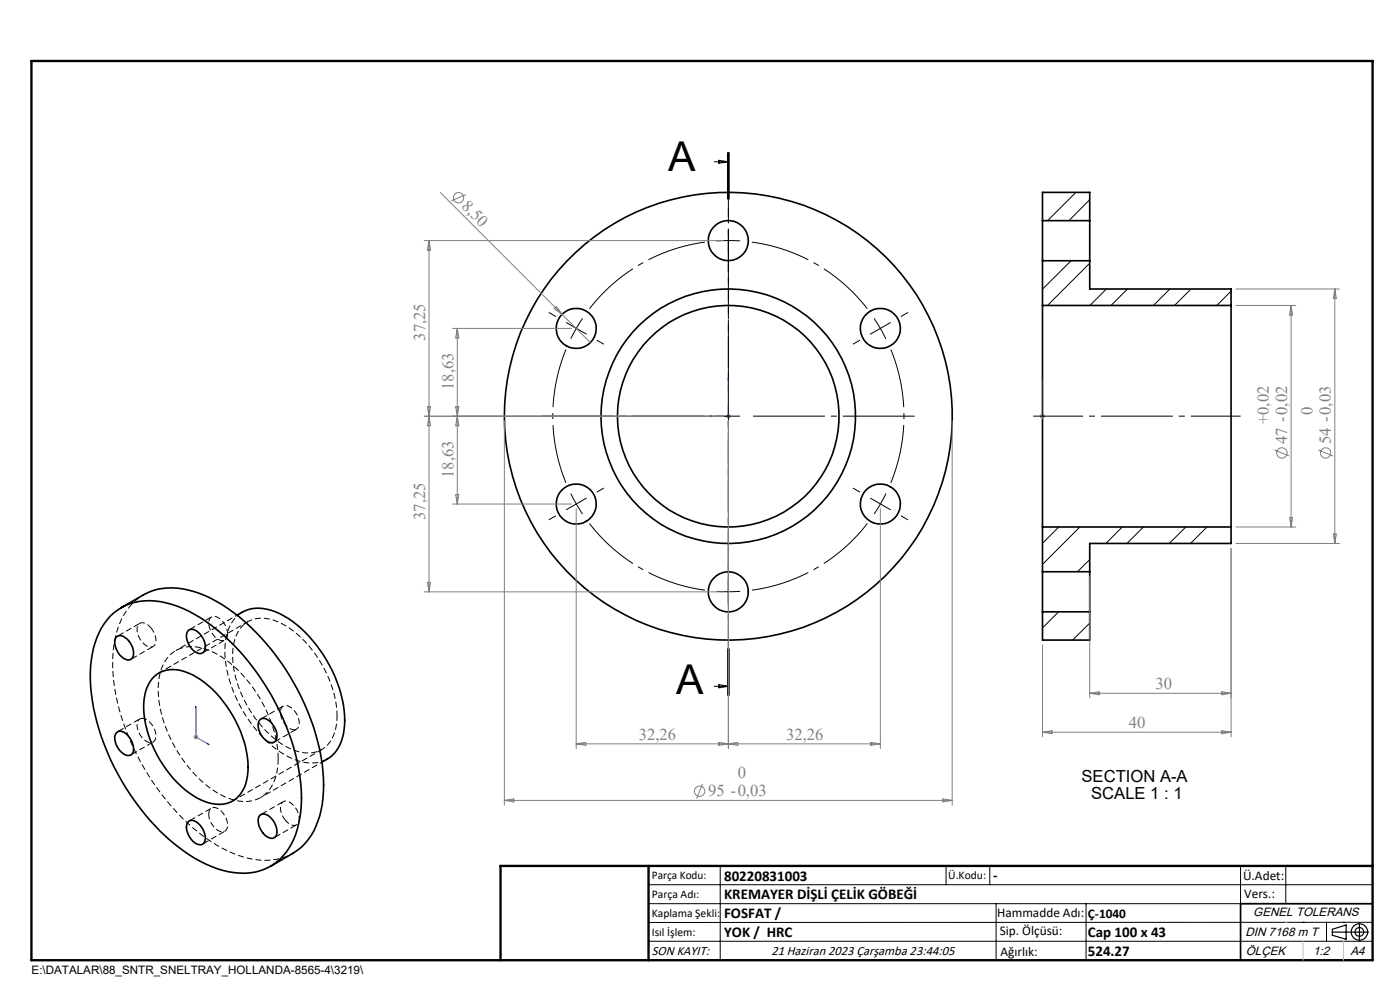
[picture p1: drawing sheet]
<svg xmlns="http://www.w3.org/2000/svg" width="297mm" height="210mm" viewBox="0 0 297 210" stroke-linecap="round" stroke-linejoin="round" font-family="sans-serif">
<g fill="none" stroke="#000" stroke-width=".35">
<path d="M221.2 46.8v8.5M221.2 46.8v-6h10v6M221.2 55.3h10M221.2 55.3v9.5M221.2 46.8h10M231.2 46.8v8.5M231.2 55.3v6h30v3.5M221.2 64.8v47M221.2 64.8h40M261.2 64.8v47M221.2 111.8h40M221.2 111.8v9.5"/>
<path d="M261.2 111.8v3.5h-30v6M23.4 130.7a12.4 12.4 0 0 1 13-2.5 34.8 34.8 0 0 1 15.5 11.1 50.7 50.7 0 0 1 12 28.5 20.7 20.7 0 0 1-3.2 13 11.6 11.6 0 0 1-12.2 4.1 28.7 28.7 0 0 1-13.3-7.4 51 51 0 0 1-16-32 19.8 19.8 0 0 1 3.6-14.1zM24.7 135.1a1.38 1.38 0 0 1 1.9 .2 3.8 3.8 0 0 1 1.6 4.1 1.29 1.29 0 0 1-2.2 .1 4 4 0 0 1-1.5-4.1zM25.7 128.9l4.7-2.7a13.8 13.8 0 0 1 11.9-.3 37.9 37.9 0 0 1 16.4 13.3 49.4 49.4 0 0 1 9.9 25.9 20.2 20.2 0 0 1-3.2 13 10.3 10.3 0 0 1-3.3 2.9l-4.7 2.8M40.1 133.6a2.29 2.29 0 0 1 2.7 1.3 3.1 3.1 0 0 1 .5 3.3 1.48 1.48 0 0 1-2.3-.2 3.6 3.6 0 0 1-1.1-4.2zM50.3 130.5a8.2 8.2 0 0 1 9-.4 27.4 27.4 0 0 1 12.2 14.7 18.4 18.4 0 0 1 .8 12.7 7.3 7.3 0 0 1-4 4.2M221.2 121.3v8.5M221.2 129.8v6h10v-6M221.2 121.3h10M221.2 129.8h10M231.2 121.3v8.5M24.6 155.6a1.37 1.37 0 0 1 2.2 .1 3.9 3.9 0 0 1 1.3 4.1 1.38 1.38 0 0 1-2.2-.1 3.7 3.7 0 0 1-1.3-4.1z"/>
<path d="M32.3 144a6.3 6.3 0 0 1 7.7-1.2 22.6 22.6 0 0 1 11 12.4 16.3 16.3 0 0 1 .8 11.9 5.9 5.9 0 0 1-7.5 3.2 18.6 18.6 0 0 1-9.7-8 22.3 22.3 0 0 1-4-13.8 8.5 8.5 0 0 1 1.7-4.5zM55.2 152.6a2.02 2.02 0 0 1 2.7 1.1 3 3 0 0 1 .4 3.6 2.04 2.04 0 0 1-2.6-1 3.1 3.1 0 0 1-.5-3.7zM39.9 174.4a1.44 1.44 0 0 1 2.2 .3 3.6 3.6 0 0 1 1.2 4.1 1.75 1.75 0 0 1-2.6-.6 3.5 3.5 0 0 1-.8-3.8zM55.1 173a1.88 1.88 0 0 1 2.6 .8 3.3 3.3 0 0 1 .7 3.7 1.86 1.86 0 0 1-2.6-.8 3.2 3.2 0 0 1-.7-3.7zM291.2 191.7h-28v12"/>
<circle cx="154.5" cy="51" r="4.2"/>
<circle cx="122.3" cy="69.7" r="4.2"/>
<circle cx="186.8" cy="69.7" r="4.2"/>
<circle cx="154.5" cy="88.3" r="27"/>
<circle cx="154.5" cy="88.3" r="23.5"/>
<circle cx="154.5" cy="88.3" r="47.5"/>
<circle cx="122.2" cy="106.9" r="4.2"/>
<circle cx="186.7" cy="106.9" r="4.2"/>
<circle cx="154.5" cy="125.5" r="4.2"/>
</g>
<g fill="none" stroke="#000" stroke-width=".21">
<path d="M151.5 34.3h3M152.5 34l2 .3-2 .3zM154.3 32.3v10zM154.5 32.3v10M154.7 32.3v10M227.2 55.3l-6 6M228.2 40.8l-6 6M231.2 55.8l-9 9M231.2 42.4l-4.4 4.4M185.5 67.5l2.4 4.4M188.9 68.4l-4.3 2.5M234.7 61.3l-3.5 3.5"/>
<path d="M239.2 61.3l-3.5 3.5M248.2 61.3l-3.5 3.5M252.7 61.3l-3.5 3.5M261.2 61.8l-3.1 3M224.6 111.8l-3.4 3.4M229.1 111.8l-7.9 7.9M231.2 118.7l-2.6 2.6M238.1 111.8l-3.5 3.5M242.6 111.8l-3.5 3.5M251.6 111.8l-3.6 3.5M256 111.8l-3.4 3.5M154.3 137.6v10"/>
<path d="M154.5 137.6v10M154.7 137.6v10M224.6 129.8l-3.4 3.4M231.2 132.2l-3.7 3.6M151.5 145.6h3M152.5 145.2l2 .4-2 .3zM137.6 187.7h153.6M137.6 191.7h153.6M137.6 199.7h153.6M152.8 183.7v20M200.7 183.7v4M210 183.7v4"/>
<path d="M211.3 191.7v12M230.4 191.7v12M263.2 183.7v20M272.8 183.7v8M276.4 195.6h.1M281.4 195.6v4.1M285 195.6h.1M291.2 195.6l-153.6 .1"/>
</g>
<path d="M30.5 126.2a14.2 14.2 0 0 0-6.4 11.1 40.7 40.7 0 0 0 4.8 22.6 47.5 47.5 0 0 0 17.1 19.4 17.8 17.8 0 0 0 13.7 2.7l2.4-1M50.3 130.5l-13 7.5M55.3 169.2l13-7.5" fill="none" stroke="#000" stroke-width=".21" stroke-dasharray="1.3 .6" stroke-dashoffset=".7" stroke-linecap="butt"/>
<path d="M32.1 133.2a1.87 1.87 0 0 0-2.7-.8 3.5 3.5 0 0 0 1.4 4.4 1.32 1.32 0 0 0 1.7 .3 1.32 1.32 0 0 0 .6-1.6l-.3-.9-.7-1.4M48.3 134.5a4 4 0 0 0-2.9-3.8 1.33 1.33 0 0 0-1.1 1.9 3.8 3.8 0 0 0 2.9 3.3 1.21 1.21 0 0 0 1.1-1.4M52.6 131.9l-18.9 10.8M30.1 152.4a1.42 1.42 0 0 0-1 2 3.7 3.7 0 0 0 3 3.1 1.42 1.42 0 0 0 .9-2 3.7 3.7 0 0 0-2.9-3.1M62.5 154.8a1.42 1.42 0 0 0 .9-2 3.7 3.7 0 0 0-2.9-3.2 1.42 1.42 0 0 0-1 2.1 3.7 3.7 0 0 0 3 3.1M71.5 151.8a24.3 24.3 0 0 0-11.7-19.5 7.1 7.1 0 0 0-8.1 .2 9.5 9.5 0 0 0-2.3 8.1 24.7 24.7 0 0 0 11.2 17.7 7.4 7.4 0 0 0 8.3 .2 8.2 8.2 0 0 0 2.6-6.7M44.3 172.7a4 4 0 0 0 2.9 3.8 1.33 1.33 0 0 0 1.1-1.9 3.8 3.8 0 0 0-2.9-3.3 1.21 1.21 0 0 0-1.1 1.4M49.4 169.9l18.9-10.9M60.5 173.9a1.87 1.87 0 0 0 2.6 .9 3.5 3.5 0 0 0-1.3-4.4 1.32 1.32 0 0 0-1.7-.4 1.32 1.32 0 0 0-.6 1.6l.2 1 .8 1.3" fill="none" stroke="#000" stroke-width=".21" stroke-dasharray="1.3 .6" stroke-dashoffset=".2" stroke-linecap="butt"/>
<g fill="none" stroke="#000" stroke-width=".21" stroke-dasharray="1.3 .6" stroke-dashoffset="-.2" stroke-linecap="butt">
<path d="M27.8 139.8l4.7-2.7M29.7 132.2l-4.8 2.7M43 138.5l4.7-2.7M44.9 130.9l-4.7 2.7M51.4 129.8a8.2 8.2 0 0 0-3.6 6.7 26.9 26.9 0 0 0 7.1 18.9 17 17 0 0 0 10.7 6.4 6.6 6.6 0 0 0 3.8-.8M29.7 152.5l-4.8 2.7M58.2 157.4l4.7-2.7M60.1 149.8l-4.7 2.7M27.8 160.1l4.7-2.7M43 179l4.7-2.7M44.9 171.4l-4.7 2.7M58.2 177.7l4.7-2.7"/>
<path d="M60.1 170.1l-4.7 2.7"/>
</g>
<path d="M59 160.9a28.1 28.1 0 0 0-12.9-22.1 8.9 8.9 0 0 0-9.1-.7 8.9 8.9 0 0 0-3.4 7.6 28 28 0 0 0 12.5 22.5 9.3 9.3 0 0 0 9.1 1 8.5 8.5 0 0 0 3.8-7.2v-1.1" fill="none" stroke="#000" stroke-width=".21" stroke-dasharray="1.3 .6" stroke-linecap="butt"/>
<g fill="none" stroke="#808080" stroke-width=".21">
<path d="M90 51h63.5M91 51v74.5M91 51l.3 2h-.6zM93.4 40.8l25.8 25.9M98.8 41.3l-3.1 1.3M96 69.7h25.2M97 69.7v37.2M97 69.7l.3 2h-.6zM117.6 65.5l.4-.5 1.2 1.7zM119.2 66.7l6 6M262.2 64.8h12.7M262.2 61.3h22"/>
<path d="M273.9 64.8v47M273.9 64.8l.3 2h-.6zM283.2 61.3v54M283.2 61.3l.3 2h-.6zM90 88.3h63.5M90.7 86.3h.6l-.3 2zM91 88.3l.3 2h-.6zM96.7 86.3h.6l-.3 2zM97 88.3l.3 2h-.6zM107 89.3v81.5M154 88.3h1M154.2 87.9l.7 .7"/>
<path d="M154.5 87.8v1M154.5 89.3v69.5M154.9 87.9l-.7 .7M202 89.3v81.5M220.7 88.3h1M220.8 87.9l.7 .7M221.2 87.8v1M221.5 87.9l-.7 .7M270.4 95.5l3.1 1.2M279.6 95.5l3.2 1.2M96 106.9h25.2M96.7 104.9h.6l-.3 2z"/>
<path d="M122.2 107.9v50.9M186.8 107.9v50.9M261.2 116.3v40M262.2 111.8h12.7M262.2 115.3h22M273.6 109.8h.6l-.3 2zM282.9 113.3h.6l-.3 2zM90 125.5h63.5M90.7 123.5h.6l-.3 2zM221.2 136.8v19.5M231.2 122.3v25.8M41.1 156.3h1"/>
<path d="M41.2 156l.7 .7M41.6 155.8v1M41.9 156l-.7 .7M122.2 157.8h64.6M122.2 157.8l2-.3v.6zM152.5 157.5l4 .6v-.6l-4 .6zM184.7 157.5l2.1 .3-2.1 .3zM221.2 155.3h40M221.2 155.3l2-.3v.6zM231.2 147.1h30M231.2 147.1l2-.4v.7zM259.2 155l2 .3-2 .3z"/>
<path d="M259.2 146.7l2 .4-2 .3zM107 169.8h95M107 169.8l2-.3v.6zM149 166.3l-1.2 3.1M200 169.5l2 .3-2 .3z"/>
<circle cx="97.3" cy="42" r="1.09"/>
<circle cx="271.9" cy="96.1" r="1.09"/>
<circle cx="281.2" cy="96.1" r="1.09"/>
<circle cx="148.4" cy="167.8" r="1.09"/>
</g>
<g fill="none" stroke="#000" stroke-width=".21" stroke-dasharray="15.2 1.3 1.3 1.3" stroke-linecap="butt">
<path d="M154.5 51l-2.5 .1M154.5 51l2.5 .1M154.5 51v-2.5M154.5 51v2.5M154.5 46v-1.7M154.5 56v1.8M117.9 67.1l-1.5-.8M122.3 69.6l-1.2 2.3M122.3 69.6l1.3-2.1M122.3 69.6l-2.2-1.2M122.3 69.6l2.1 1.3M126.6 72.1l1.5 .9"/>
<path d="M182.4 72.1l-1.5 .9M191.1 67.1l1.5-.8M154.5 88.3v-2.5M154.5 88.3h-2.5M154.5 88.3v2.5M154.5 88.3h2.5M117.9 109.4l-1.5 .9M122.3 106.9l1.3 2.1M122.3 106.9l-1.2-2.2M122.3 106.9l-2.2 1.2M122.3 106.9l2.1-1.3M126.6 104.4l1.5-.9"/>
<path d="M182.4 104.4l-1.5-.9M186.8 106.9l1.2-2.2M186.8 106.9l-1.3 2.1M186.8 106.9l2.1 1.2M186.8 106.9l-2.2-1.3M191.1 109.4l1.5 .9M154.5 125.5l2.5-.1M154.5 125.5l-2.5-.1M154.5 125.5v2.5M154.5 125.5v-2.5M154.5 130.5v1.8M154.5 120.5v-1.7"/>
</g>
<path d="M149.5 51.4a37.2 37.2 0 0 0-24.5 14.1M120.1 74.1a37.3 37.3 0 0 0 0 28.3M184 65.5a37.3 37.3 0 0 0-24.5-14.1M125 111a37.3 37.3 0 0 0 24.5 14.2M189 102.4a37.3 37.3 0 0 0 0-28.3M159.5 125.2a37.3 37.3 0 0 0 24.5-14.2" fill="none" stroke="#000" stroke-width=".21" stroke-dasharray="15.2 1.3 1.3 1.3" stroke-dashoffset="2.6" stroke-linecap="butt"/>
<g fill="none" stroke="#000" stroke-width=".25">
<path d="M282.6 197.7h7.8M282.6 197.1l3-.9v3l-3-.8zM288.4 195.8v3.8M106.2 203.7h185"/>
<circle cx="288.4" cy="197.7" r="1.74"/>
<circle cx="288.4" cy="197.7" r=".93"/>
</g>
<path d="M150.5 88.3l.4-.1v.2zM154.5 80.3v8h-4M154.5 80.3l.1 .4h-.2zM221.2 88.2v.2zM221.2 80.3v.4v-.4M221.2 88.3h.1M221.2 80.3v8M41.6 149.8v.4l-.1-.1zM41.6 149.8v6.5l2.8 1.7M44.1 157.7l.3 .3-.3-.1z" fill="none" stroke="#00f" stroke-width=".21"/>
<path d="M263.2 88.3h-44" fill="none" stroke="#000" stroke-width=".21" stroke-dasharray="15.2 1.3 1.3 1.3" stroke-dashoffset="4.7" stroke-linecap="butt"/>
<path d="M149.5 88.3h-34.7M154.5 83.3v-34.8M154.5 93.3v34.7M159.5 88.3h34.8" fill="none" stroke="#000" stroke-width=".21" stroke-dasharray="15.2 1.3 1.3 1.3" stroke-dashoffset="-.2" stroke-linecap="butt"/>
<path d="M154.5 147.6v-115.3" fill="none" stroke="#000" stroke-width=".21" stroke-dasharray="6.3 1.3 1.3 1.3" stroke-dashoffset="1.4" stroke-linecap="butt"/>
<path d="M6.7 12.9h284.5v190.8h-284.5zM137.6 183.7v20M291.2 183.7h-185v20" fill="none" stroke="#000" stroke-width=".5"/>
<path d="M276.4 199.7v4M285 199.7v4" fill="none" stroke="#c0c0c0" stroke-width=".21"/>
<path d="M272.8 195.6h.1" fill="none" stroke="#c0c0c0" stroke-width=".25"/>
<g fill="#00f">
<path d="M150.5 88.3l.4 .1v-.2zM154.5 80.3l-.1 .4h.2z"/>
<path d="M44.1 157.7l.3 .3-.3-.1zM41.6 149.8v.4l-.1-.1z"/>
<path d="M221.2 88.2v.2zM221.2 80.3v.4zM221.2 88.2v.2zM221.2 80.3v.4z"/>
</g>
<g font-size="8.7">
<text x="141.8" y="36.2">A</text>
<text x="143.4" y="147.2">A</text>
</g>
<g font-size="3.5" fill="#808080">
<text x="97.8" y="44" transform="rotate(45 97.8 44)">8,50</text>
<text x="90.2" y="72.3" transform="rotate(-90 90.2 72.3)">37,25</text>
<text x="96.2" y="82.7" transform="rotate(-90 96.2 82.7)">18,63</text>
<text x="269.2" y="89.9" transform="rotate(-90 269.2 89.9)">+0,02</text>
<text x="278.5" y="88" transform="rotate(-90 278.5 88)">0</text>
<text x="273.1" y="94.3" transform="rotate(-90 273.1 94.3)">47 -0,02</text>
<text x="282.4" y="94.3" transform="rotate(-90 282.4 94.3)">54 -0,03</text>
<text x="96.2" y="101.4" transform="rotate(-90 96.2 101.4)">18,63</text>
<text x="90.2" y="110.3" transform="rotate(-90 90.2 110.3)">37,25</text>
<text x="245.1" y="146.2">30</text>
<text x="239.4" y="154.5">40</text>
<text x="135.5" y="156.9">32,26</text>
<text x="166.8" y="156.9">32,26</text>
<text x="156.5" y="165">0</text>
<text x="150.2" y="168.9">95 -0,03</text>
</g>
<g font-size="3.5">
<text x="229.4" y="165.9">SECTION A-A</text>
<text x="231.5" y="169.4">SCALE 1 : 1</text>
</g>
<g font-size="3.2">
<text x="153.6" y="186.8">80220831003</text>
<text x="153.6" y="190.8">KREMAYER DİŞLİ ÇELİK GÖBEĞİ</text>
<text x="210.7" y="186.6">-</text>
<text x="153.6" y="194.8">FOSFAT /</text>
<text x="153.6" y="198.8">YOK / HRC</text>
<text x="230.8" y="198.7">Cap 100 x 43</text>
<text x="230.8" y="202.8">524.27</text>
</g>
<g font-size="2.8">
<text x="263.7" y="186.7">Ü.Adet:</text>
<text x="263.9" y="190.5">Vers.:</text>
<text x="211.5" y="194.5">Hammadde Adı:</text>
<text x="230.8" y="194.7">Ç-1040</text>
<text x="138.3" y="202.6">SON KAYIT:</text>
<text x="163.6" y="202.6">21 Haziran 2023 Çarşamba 23:44:05</text>
<text x="212.1" y="198.4">Sip. Ölçüsü:</text>
<text x="212.2" y="202.7">Ağırlık:</text>
</g>
<g font-size="2.6">
<text x="265.9" y="194.4">GENEL TOLERANS</text>
<text x="264.2" y="198.5">DIN 7168 m T</text>
<text x="264.3" y="202.6">ÖLÇEK</text>
<text x="278.5" y="202.6">1:2</text>
<text x="286.5" y="202.6">A4</text>
</g>
<g font-size="2.5">
<text x="138.3" y="186.4">Parça Kodu:</text>
<text x="138.3" y="190.5">Parça Adı:</text>
<text x="201.2" y="186.5">Ü.Kodu:</text>
<text x="138.3" y="194.5">Kaplama Şekli:</text>
<text x="138.3" y="198.6">Isıl İşlem:</text>
<text x="6.7" y="206.7">E:\DATALAR\88_SNTR_SNELTRAY_HOLLANDA-8565-4\3219\</text>
</g>
</svg>
